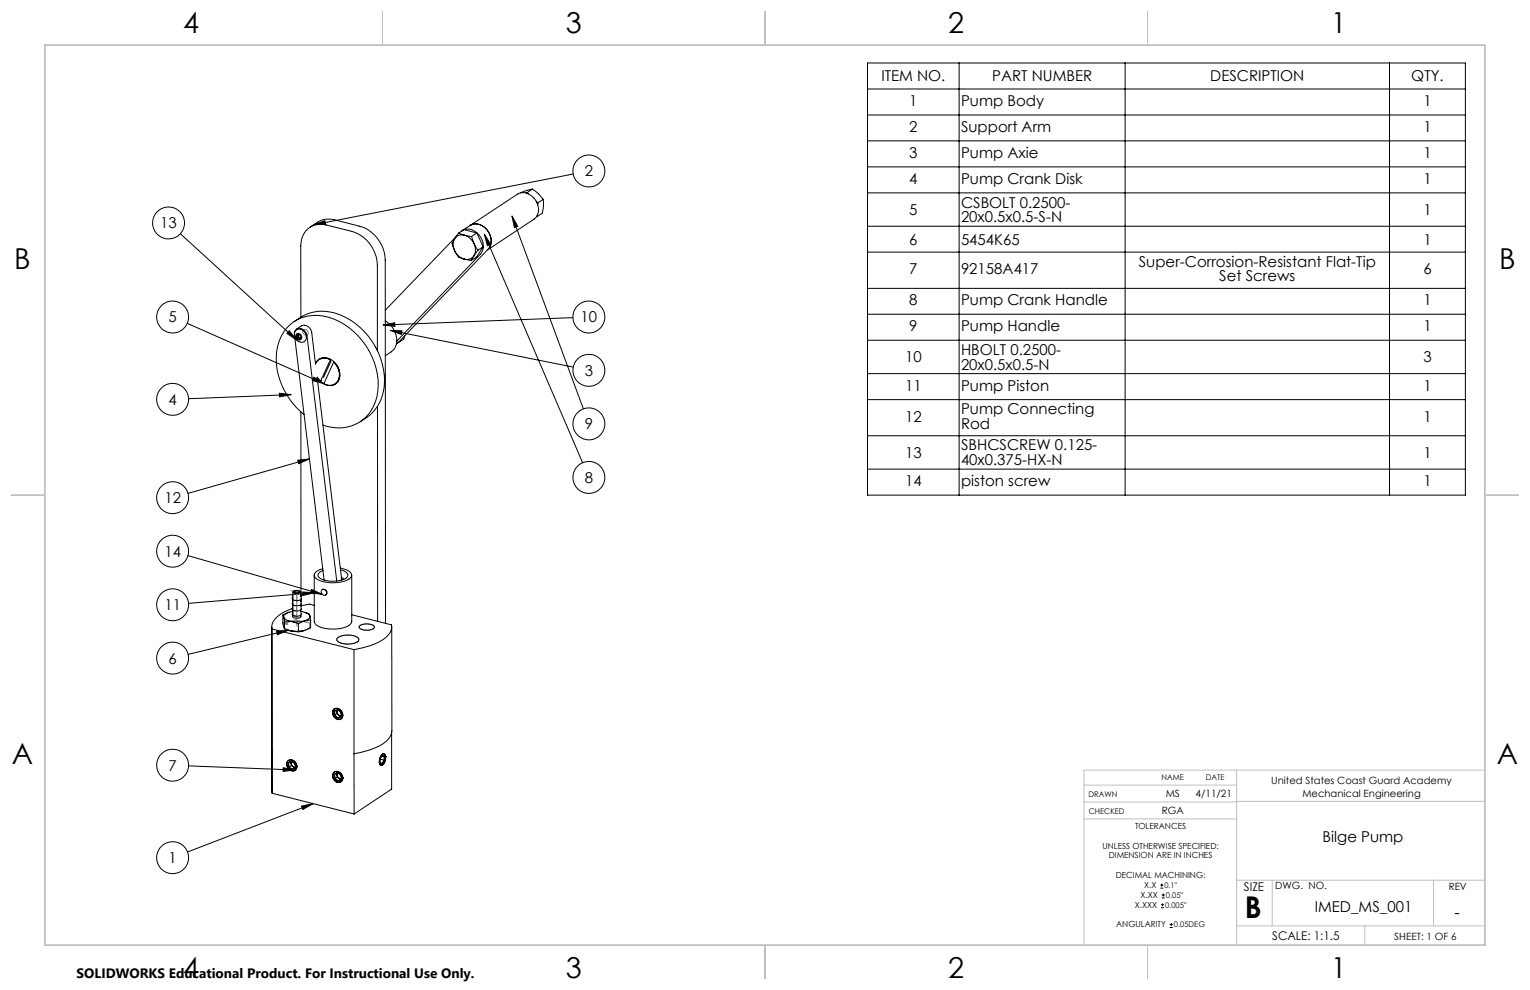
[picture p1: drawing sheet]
<svg xmlns="http://www.w3.org/2000/svg" width="432mm" height="279mm" viewBox="0 0 432 279" stroke-linecap="round" stroke-linejoin="round" font-family="sans-serif">
<g fill="none" stroke="#000" stroke-width=".28">
<path d="M244.8 17.8h168.8v121.9h-168.8zM270.7 17.8v121.9M317.5 17.8v121.9M392.1 17.8v121.9M244.8 25.1h168.8M244.8 32.5h168.8M244.8 39.8h168.8M148.8 54.4h-.4M148.8 54.4l.4 .3M150.2 53.4l1.7 1.3 1.4 1.6M150.2 53.4l-3.4 1M150.2 53.4l-1.4 1"/>
<path d="M151.3 56.8l.5 .5M151.8 57.3v.5M153.3 56.3l.1 1.9-.3 1.9-1.5 1M153.3 56.3l-1.5 1M161.8 49.1l-73.3 14.3M244.8 47.1h168.8M244.8 54.4h168.8M50.9 66l32.8 30M87.4 64.2a7.3 7.3 0 0 1 6.9-2.2l7.2 1.9a10.2 10.2 0 0 1 7.2 9.5l.1 102.5M88.5 63.4l3.2-1.1 .2 1zM128.3 70.7a4.1 4.1 0 0 0 2.7 2.4M128.3 70.7l1.1 1.8 1.6 .6"/>
<path d="M128.3 67.3a3.5 3.5 0 0 0 0 3.4M128.3 67.3l-.7 1.4 .7 2M128.7 66.9l-20 20.7M129.4 65.8l1.7 .6M129.4 65.8l-1.1 1.5M130.8 64.9l-.6 .4M131 64.8a4.5 4.5 0 0 1 4.6 2 4.5 4.5 0 0 1 0 5l-23.6 24.5M131 73.1l2 .4M131.1 66.4a2.42 2.42 0 0 0-2.8 .9M131.1 66.4a4.7 4.7 0 0 1 2.7 2.4M131.1 66.4l2 .3M132.7 63.6l13.3-8.8a4 4 0 0 1 5.6 2.6 3.6 3.6 0 0 1-.9 4.4l-13.1 8.7"/>
<path d="M132.7 63.6a3.6 3.6 0 0 1 4.6 1.1M132.7 63.6l-2.2 1.5M133.1 66.7l.7 2.1M133.8 72.2a2.47 2.47 0 0 1-2.8 .9M133.8 72.2l-.8 1.3M133.8 68.8l1.1 1.8M133.8 68.8a3.7 3.7 0 0 1 0 3.4M134.6 65.8l-1.5 .9M134.6 65.8l1.7 3.8M134.6 65.8l-3.6-1-1.6 1M134.9 70.6l-1.1 1.6M136.3 69.6l-1.4 1"/>
<path d="M136.3 69.6l-1.8 2.9-1.5 1M136.7 66.1l1.8 2.8-1 .4zM136.7 66.1l27.7 64.5M137.3 64.7a4.2 4.2 0 0 1 .5 5.6M137.3 64.7a4.3 4.3 0 0 1 .5 5.6M137.8 70.3l-25.3 26.3M144.5 61l1.6 2.9-.9 .3zM144.5 61l20.1 54.4M151.6 60.8v.3M151.6 61.1l-.2 .1M244.8 63.9h168.8M244.8 71.2h168.8"/>
<path d="M52.8 91.3l38.6 17M81.6 93.3l2.1 2.7-2.7-1.9zM83 90.8a12.5 12.5 0 0 1 14.5-1.3 20.3 20.3 0 0 1 10.6 21.3 12.1 12.1 0 0 1-6.4 8.2M83.1 94.1a1.55 1.55 0 0 1 1.1-1.4 1.55 1.55 0 0 1 1.8 .7l.6 1.4 8.4 69.2M83.1 94.9l8.4 68.8M83.3 93.5a1.89 1.89 0 0 1 2.1-.4 1.89 1.89 0 0 1 1.1 1.9 1.55 1.55 0 0 1-1.3 1.6 1.55 1.55 0 0 1-1.7-1l-.4-1.1zM83.6 94.3a.95 .95 0 0 1 1.4 .4 .95 .95 0 0 1-.6 1.3 1.15 1.15 0 0 1-.8-1.7zM83.7 92.9l1.3-.9a2.16 2.16 0 0 1 3 1.9l1 8.8a2.76 2.76 0 0 1 4.2-1.2M83.8 93l-.1 .1M83.8 95.3l.6 .4M84.1 94.7l.4 .6M84.1 94.4v.3"/>
<path d="M84.1 94.7l.1 .4M84.2 95.1l-.4 .2M84.2 95.1l.3 .2M84.2 94.3l-.1 .4M84.2 94.3l.6 .5 .1 .7-.5 .2M84.2 94.3l-.5 .3 .1 .7M84.5 95.3l.4 .1-.1 .1M84.5 95.3l.3 .2M84.8 95.5l-.4 .2M84.9 89.5v-20.1a5.6 5.6 0 0 1 7.2-5.9l7.2 1.8a10.3 10.3 0 0 1 7.2 9.6v24.1M86 96.3l-.1 .1M108.1 91.7l3.3-.6v1z"/>
<path d="M108.7 90.6a6.1 6.1 0 0 1 2.8 7.5 6.9 6.9 0 0 1-2.8 2.3M110.1 93.2l3.4 .2-.3 1zM110.1 93.2l51.7 10.4M112.4 96.7h.1M112.5 96.6l-.6 .4M112.5 96.6v.1M114.2 94.8l-.3 .9-1.4 1M161.7 89.6l-53.6 2.1M244.8 81.4h168.8M244.8 88.7h168.8M244.8 96h168.8M78.8 111l3.4 .4-3.3 .6z"/>
<path d="M82.2 111.4l-29 1.1M84.9 116.3v52.1M85.8 117a20.1 20.1 0 0 1-7.4-19.2 11.1 11.1 0 0 1 15.8-7.8 20.2 20.2 0 0 1 12.2 22 11.1 11.1 0 0 1-15.2 8M88.6 106.5l2.8 1.8-3.2-.9zM89 102.5a3.1 3.1 0 0 1 5.2-.4 4.5 4.5 0 0 1 1 5.8 3.6 3.6 0 0 1-5.7-1.3M90.1 101.5a2.87 2.87 0 0 1 3.2 0M90.5 107.6l-1-1.2 6.9 57.3M90.8 107.3l-.3 .3M93.2 101.5l-2.7 6.1M93.3 101.5h-.1M93.3 101.5v.1M93.4 101.9l-2.1 4.6"/>
<path d="M94.2 102.2a4 4 0 0 1 .4 6.1M94.2 102.2a4.2 4.2 0 0 1 .7 5.9 3 3 0 0 1-3.5 .2M94.2 102.2l-2.8 6.1M106.5 114.7l.1 60.6M244.8 105.4h168.8M244.8 112.8h168.8M84 129.9l3.3-.4-3 1.4zM87.3 129.5l-34.2 9.7M244.8 123h168.8M244.8 132.4h168.8M53.1 156.8l37.9 10.9M76.7 176.9l.1 47"/>
<path d="M76.8 177.5l23.1 5.8M76.8 177.5v46.4M78 178.2l3.4-.3-3.1 1.2zM79.8 173.6v2.1l.5 1.7M79.8 173.6l.3 .6M80.1 174.2a2.52 2.52 0 0 0 2.2 1.2M80.1 174.2l.2 1.1M80.3 177.4l2 .7M80.3 175.3l2 .1M80.3 175.3v2.1M81.3 177.8l1 .3M81.4 177.9l-28.3 6.8"/>
<path d="M81.6 172.8a1.47 1.47 0 0 0-1.5 1.4M81.6 172.8l-1.8 .8M82.3 175.4l1.9 .6M82.3 178.1l1.9 .1M82.5 171.7a8.9 8.9 0 0 0-5.7 4.3v1.5M82.6 172.6l-1 .2M82.6 173.6v.4a1.62 1.62 0 0 0 2.3 0v-.4M82.6 170.7l-.1 1.2a1.79 1.79 0 0 0 2.5 0l-.1-1.2M82.6 172.2l-.1 1.2a1.71 1.71 0 0 0 2.5 0l-.1-1.2M82.7 167l-.2 1.9a1.71 1.71 0 0 0 2.5 0l-.2-1.9M82.8 166.9l1-.3 .7 .2 .3 .2a1.53 1.53 0 0 1-2.1 0zM83 166.9l.8-.2 .7 .2a.88 .88 0 0 1-1.5 .1z"/>
<path d="M84.2 176v2.2M84.9 169.2l.1 1.2a1.73 1.73 0 0 1-2.5 0l.1-1.2M84.9 172.6a3.2 3.2 0 0 1 2.6 1.2M84.9 170.6v.4l2.4-.5 1.4 .4M84.9 169.1v.8M85.3 167.1l3.4 .2-3.3 .8zM85.9 177.9l-1.7 .3M85.9 175.2l-1.7 .8M85.9 175.2l-1.7 .3-1.9-.1M85.9 177.9a8 8 0 0 1-3.6 .2M86.1 172.8l.1 .1a1.11 1.11 0 0 1 1.3 .9M87.5 173.8a1.55 1.55 0 0 1-1.6 1.4"/>
<path d="M87.5 173.8l.2 1.2M87.7 175v2.1l-1.8 .8M87.7 175l-1.8 .2M87.9 166.4l3.1 1.3-3.3-.4zM88.7 162.3v13.1a2.8 2.8 0 0 0 2.7 1.9 9.5 9.5 0 0 0 7.5-1.2l.4-.7v-13.1M88.7 167.3l-35.5 3M90.9 166.4a.83 .83 0 0 1 1.2 .5 .83 .83 0 0 1-.7 1.1 .98 .98 0 0 1-.5-1.6zM91.1 166.3l-.1 .1a.91 .91 0 0 1 1.1 .3 .91 .91 0 0 1-.2 1.2M96 160.3l.9 .2a2.78 2.78 0 0 1 2.3 1.8 3 3 0 0 1-3 2 10.2 10.2 0 0 1-6.9-1 1.26 1.26 0 0 1-.6-1.3 1.26 1.26 0 0 1 1-1l1.4-.5M96.1 160.8l.5 .1a1.77 1.77 0 0 1 1.5 1.7 4 4 0 0 1-3.4 1.4 4.9 4.9 0 0 1-5-1.5 1.63 1.63 0 0 1 1.5-1.5M96.3 163l.7 .5M99.3 173.5l11.2 2.9a4.2 4.2 0 0 1-2.5 4.2 21.2 21.2 0 0 1-8.1 2.7"/>
<path d="M101.5 176.6a3.5 3.5 0 0 1 4.2 .3 2.54 2.54 0 0 1-3.2 .9 1.12 1.12 0 0 1-1.1-.9zM110.6 176.9v29.4a4.8 4.8 0 0 1-2.5 3.6l-3.6 1.7-4.6 1.1M94.4 200a1.48 1.48 0 0 0-.5 1.5M95.2 180.1a5.6 5.6 0 0 1 5.8-.1l.3 .6a4.5 4.5 0 0 1-5.1 .9 1.09 1.09 0 0 1-1-1.4zM99.9 183.3v29.4M53.2 216.1l30 1.2M79.9 216.7l3.3 .6-3.3 .4zM81.1 214.9a1.66 1.66 0 0 1 2.1-.1 1.66 1.66 0 0 1 .5 2.1 1.37 1.37 0 0 1-1.5 .7 1.37 1.37 0 0 1-1.1-1.2l-.2-.5zM81.2 214.8a1.64 1.64 0 0 1 2 .1 1.64 1.64 0 0 1 .4 2 1.41 1.41 0 0 1-1.5 .6 1.41 1.41 0 0 1-1.1-1.2v-1zM81.4 215.3l.1 1.2M81.5 216.5l1 .7M81.9 217.3l.3 .2"/>
<path d="M82.1 214.9l.1 .6M82.2 215.5l.5 .9M82.2 215.5v.5M82.2 214.9l1 .6M82.2 214.9h-.4l-.4 .4M82.2 214.9l-.8 .4M82.2 216l-.7 .5M82.2 216l.5 .4M82.3 214.9l-.1 .6M82.7 216.4l.6 .1M82.7 216.4l.5 .3M83.2 215.5l.1 1.2"/>
<path d="M83.2 216.7l-.7 .5M83.3 216.7l-.3 .4-.5 .1M83.3 216.7l-.8 .5M83.3 216.6l-.1 .1M94.3 200.2a1.7 1.7 0 0 1 2.1 .6 1.7 1.7 0 0 1-.3 2.2 1.89 1.89 0 0 1-1.8-.8 1.89 1.89 0 0 1 0-2zM94.3 200.1a1.72 1.72 0 0 1 2.1 .7 1.72 1.72 0 0 1-.3 2.2 1.79 1.79 0 0 1-1.9-.8 1.79 1.79 0 0 1 .1-2.1zM94.3 217.9a1.72 1.72 0 0 1 2.1 .7 1.72 1.72 0 0 1-.3 2.2 1.79 1.79 0 0 1-1.9-.8 1.79 1.79 0 0 1 .1-2.1zM94.4 218.6l.1 1.1M94.4 200.7v1.1M94.4 201.8l.4 .6 .5 .2M94.4 201.8l.9 .8M94.5 219.7l.3 .4 .7 .3"/>
<path d="M94.5 219.7l1 .7M95 218.2l.2 1.1M95.1 201.4l.5 .4M95.1 201.4l-.7 .4M95.1 200.4v1M95.2 218.2l.4 .1 .5 .5M95.2 218.2h-.5l-.3 .4M95.2 218.2l.9 .6M95.2 218.2l-.8 .4M95.2 219.3l-.7 .4M95.2 219.3l.5 .3M95.2 218.2l-.1 .7 .6 .7"/>
<path d="M95.2 200.4l-.1 .7 .5 .7M95.3 200.4h-.6l-.3 .3M95.3 200.4l.9 .8M95.3 200.4l-.9 .3M95.6 201.8l.7 .2M95.6 201.8l.4 .3M95.7 219.6l.6 .2M95.7 219.6l.5 .4M96 202.1l-.7 .5M96.1 218.8l.2 1.2M96.2 220l-.7 .4M96.2 202.3l-.4 .3h-.5"/>
<path d="M96.2 201.2v1.1M96.2 202.3l-.9 .3M96.2 202.1h-.2M96.3 220l-.5 .4h-.3M96.3 220l-.8 .4M96.3 219.9l-.1 .1M96.7 219.4a1.65 1.65 0 0 0-2.5-1.3 1.86 1.86 0 0 0 .9 2.7M96.7 219.4l-.1 .7a1.22 1.22 0 0 1-1.5 .7M96.7 219.4l.2 .1M99.9 212.7v17M107.1 215.3l.2-1.6a1.07 1.07 0 0 1 1.1-.9 2.21 2.21 0 0 1 0 2.6M107.1 215.3l.4 .5h.4"/>
<path d="M107.1 215.2v.1M107.1 215.5l.5 .4 .3-.1M107.4 215.3l.3 .3 .2-.1M107.4 215.3l.5 .2M107.4 214.3h.1M107.4 214.3l1.1 .3M107.4 214.2v.1M107.9 212.9l.3-.2a1.4 1.4 0 0 1 .5 2.2 1.19 1.19 0 0 1-1.3 1 2.6 2.6 0 0 1 .5-3zM107.9 213.3l.6 .2M107.9 213.3a2.02 2.02 0 0 0-.5 2M107.9 213.3l.4-.1 .2 .3M107.9 213.3l-.1 .1"/>
<path d="M108.4 215.4l-.5 .4M108.4 215.4l-.1 .2M108.5 214.6l-.6 .9M108.5 213.5v1.1M108.5 213.5l-.1 .5 .1 .6M108.8 213.5h.1M110.5 206.9v15.8l-10.6 7M76.8 223.9l23.1 5.8M85.1 227.5l3.3-.7-2.9 1.7zM88.4 226.8l-35.5 13.7M94.8 220.6l.3 .2M96.2 220.6h.1"/>
<path d="M327.5 250.6h.8M327.5 249.8h.8M327.7 256.2h.8M327.7 255.3h.8M327.9 249.4v.8M327.9 253.4h.8M327.9 252.6h.8M328.1 255v.8M328.3 252.2v.8M330.1 261.8h.9M330.1 260.9h.9M330.6 260.5v.8"/>
<circle cx="166.2" cy="48.3" r="4.5"/>
<circle cx="47.6" cy="62.9" r="4.5"/>
<circle cx="48.7" cy="89.5" r="4.5"/>
<circle cx="166.2" cy="89.5" r="4.5"/>
<circle cx="48.7" cy="112.7" r="4.5"/>
<circle cx="166.2" cy="119.6" r="4.5"/>
<circle cx="166.2" cy="104.5" r="4.5"/>
<circle cx="166.2" cy="134.7" r="4.5"/>
<circle cx="48.7" cy="155.6" r="4.5"/>
<circle cx="48.7" cy="140.4" r="4.5"/>
<circle cx="48.7" cy="170.7" r="4.5"/>
<circle cx="48.7" cy="185.7" r="4.5"/>
<circle cx="48.7" cy="216" r="4.5"/>
<circle cx="48.7" cy="242" r="4.5"/>
</g>
<path d="M85.7 93.1a.84 .84 0 0 1 1.2 .4 .84 .84 0 0 1-.6 1.1 .95 .95 0 0 1-.6-1.5zM79.8 176l3.5-1 3.9 .7 .5 1.7-3.5 1-3.9-.7zM80.6 175.9l.4-.2v.5zM82.8 166.9l.9 .1v7l-.9-.2zM101.5 176.6a3.5 3.5 0 0 1 4.2 .3 2.77 2.77 0 0 1-3.4 .8l-.9-.5-.1-.3zM95.2 180a5.6 5.6 0 0 1 6 .2v.1a1.42 1.42 0 0 1-1.6 1.3 5.4 5.4 0 0 1-4.5-.8l-.1-.4zM81.1 214.9a1.66 1.66 0 0 1 2-.1 1.66 1.66 0 0 1 .7 1.8 1.32 1.32 0 0 1-1.2 1 1.32 1.32 0 0 1-1.4-.9l-.3-.8zM94.2 200.3a1.68 1.68 0 0 1 2.2 .5 1.68 1.68 0 0 1-.3 2.2 1.84 1.84 0 0 1-1.9-.7 1.84 1.84 0 0 1 0-2zM107.6 213.1a.67 .67 0 0 1 .9-.3 .67 .67 0 0 1 .3 .9 1.95 1.95 0 0 1-1.3 2.3 2.45 2.45 0 0 1 .1-2.9z" fill="none" stroke="#808080" stroke-width=".28"/>
<path d="M81.4 177.8a1.12 1.12 0 0 1-1.1-1.6 6.5 6.5 0 0 1 7 0 1.16 1.16 0 0 1-1.2 1.7 8.2 8.2 0 0 1-4.7-.1" fill="none" stroke="#808080" stroke-width=".28" stroke-dasharray="15.2 1.3 1.3 1.3" stroke-dashoffset="8.6" stroke-linecap="butt"/>
<g fill="none" stroke="#c0c0c0" stroke-width=".28">
<path d="M108 3.2v9.5M215.9 3.2v9.5M323.8 3.2v9.5M3.1 139.7h9.6M419.1 139.7h9.5M349 217.3v49.4M419.1 217.3h-113.2v49.4M305.9 231.1h43.1M305.9 226.3h43.1M305.9 221.6h43.1M349 226.2h70.1M349 248.4h70.1"/>
<path d="M359.1 248.4v12.9M404.6 248.4v12.9M215.9 266.7v9.6M323.8 266.7v9.6M349 261.3h70.1M385.2 261.3v5.4"/>
</g>
<path d="M12.7 12.7h406.4v254h-406.4z" fill="none" stroke="#c0c0c0" stroke-width=".5"/>
<path d="M80.6 175.9h.4M80.6 175.9v.2M80.8 176.1v-.3M81 175.7v.5M82.1 166.7l3.2 .6M82.6 168.8h.2M82.8 166.9l-.2 1.9" fill="none" stroke="#808080" stroke-width=".28" stroke-dasharray="15.2 1.3 1.3 1.3"/>
<path d="M83.8 176.7v-9.7" fill="none" stroke="#808080" stroke-width=".28" stroke-dasharray="15.2 1.3 1.3 1.3" stroke-dashoffset="12.3"/>
<path d="M88.5 63.4l3.2-1.1 .2 1zM108.1 91.7l3.3-.6v1zM110.1 93.2l3.4 .2-.3 1zM144.5 61l1.6 2.9-.9 .3zM136.7 66.1l1.8 2.8-1 .4zM85.1 227.5l3.3-.7-2.9 1.7zM79.9 216.7l3.3 .6-3.3 .4zM78 178.2l3.4-.3-3.1 1.2zM85.3 167.1l3.4 .2-3.3 .8zM87.9 166.4l3.1 1.3-3.3-.4zM84 129.9l3.3-.4-3 1.4zM81.6 93.3l2.1 2.7-2.7-1.9zM88.6 106.5l2.8 1.8-3.2-.9zM78.8 111l3.4 .4-3.3 .6z" fill="#000"/>
<text font-size="8.5" x="351.3" y="259">B</text>
<g font-size="8.1">
<text x="51.7" y="9.3">4</text>
<text x="159.7" y="9.3">3</text>
<text x="267.6" y="9.3">2</text>
<text x="375.6" y="9.3">1</text>
<text x="4" y="76">B</text>
<text x="423.1" y="76">B</text>
<text x="3.3" y="215.7">A</text>
<text x="422.4" y="215.7">A</text>
<text x="51.7" y="276">4</text>
<text x="159.7" y="276">3</text>
<text x="267.6" y="276">2</text>
<text x="375.6" y="276">1</text>
</g>
<text font-size="4.7" x="410.5" y="259.1">-</text>
<g font-size="4.2">
<text x="248.7" y="23">ITEM NO.</text>
<text x="280" y="23">PART NUMBER</text>
<text x="341.6" y="23">DESCRIPTION</text>
<text x="398.3" y="23">QTY.</text>
<text x="256.6" y="29.9">1</text>
<text x="271.2" y="29.9">Pump Body</text>
<text x="401.7" y="29.9">1</text>
<text x="256.6" y="37.2">2</text>
<text x="271.2" y="37.2">Support Arm</text>
<text x="401.7" y="37.2">1</text>
<text x="256.6" y="44.6">3</text>
<text x="271.2" y="44.6">Pump Axie</text>
<text x="401.7" y="44.6">1</text>
<text x="165" y="49.8">2</text>
<text x="256.6" y="51.9">4</text>
<text x="271.2" y="51.9">Pump Crank Disk</text>
<text x="401.7" y="51.9">1</text>
<text x="271.2" y="58.6">CSBOLT 0.2500-</text>
<text x="45.2" y="64.5">13</text>
<text x="256.6" y="60.6">5</text>
<text x="271.2" y="62.7">20x0.5x0.5-S-N</text>
<text x="401.7" y="60.6">1</text>
<text x="256.6" y="69">6</text>
<text x="271.2" y="69">5454K65</text>
<text x="401.7" y="69">1</text>
<text x="256.6" y="77.4">7</text>
<text x="271.2" y="77.4">92158A417</text>
<text x="321.4" y="75.3">Super-Corrosion-Resistant Flat-Tip</text>
<text x="401.7" y="77.4">6</text>
<text x="344.1" y="79.4">Set Screws</text>
<text x="256.6" y="86.2">8</text>
<text x="271.2" y="86.2">Pump Crank Handle</text>
<text x="401.7" y="86.2">1</text>
<text x="47.6" y="91">5</text>
<text x="163.9" y="91">10</text>
<text x="256.6" y="93.5">9</text>
<text x="271.2" y="93.5">Pump Handle</text>
<text x="401.7" y="93.5">1</text>
<text x="271.2" y="100.2">HBOLT 0.2500-</text>
<text x="165" y="106.1">3</text>
<text x="255.4" y="102.2">10</text>
<text x="271.2" y="104.3">20x0.5x0.5-N</text>
<text x="401.7" y="102.2">3</text>
<text x="255.4" y="110.2">11</text>
<text x="271.2" y="110.2">Pump Piston</text>
<text x="401.7" y="110.2">1</text>
<text x="47.6" y="114.3">4</text>
<text x="255.4" y="119">12</text>
<text x="271.2" y="116.9">Pump Connecting</text>
<text x="401.7" y="119">1</text>
<text x="165" y="121.2">9</text>
<text x="271.2" y="121">Rod</text>
<text x="255.4" y="129.2">13</text>
<text x="271.2" y="127.1">SBHCSCREW 0.125-</text>
<text x="271.2" y="131.2">40x0.375-HX-N</text>
<text x="401.7" y="129.2">1</text>
<text x="165" y="136.3">8</text>
<text x="255.4" y="137.2">14</text>
<text x="271.2" y="137.2">piston screw</text>
<text x="401.7" y="137.2">1</text>
<text x="46.4" y="142">12</text>
<text x="46.4" y="157.1">14</text>
<text x="46.4" y="172.2">11</text>
<text x="47.6" y="187.3">6</text>
<text x="47.6" y="217.5">7</text>
<text x="373.3" y="237.6">Bilge Pump</text>
<text x="47.6" y="243.6">1</text>
<text x="371.1" y="257.3">IMED_MS_001</text>
</g>
<text font-size="3.8" x="21.6" y="276">SOLIDWORKS Educational Product. For Instructional Use Only.</text>
<g font-size="3.4">
<text x="351.1" y="251.6">SIZE</text>
<text x="359.1" y="265.2">SCALE: 1:1.5</text>
</g>
<g font-size="2.8">
<text x="358.8" y="221.1">United States Coast Guard Academy</text>
<text x="329" y="224.8">MS</text>
<text x="337.4" y="224.8">4/11/21</text>
<text x="367.6" y="225">Mechanical Engineering</text>
<text x="327.9" y="229.7">RGA</text>
<text x="359.9" y="251">DWG. NO.</text>
<text x="408.9" y="251.1">REV</text>
<text x="393.5" y="265.2">SHEET: 1 OF 6</text>
</g>
<g font-size="2.4">
<text x="320.3" y="233.9">TOLERANCES</text>
<text x="311.2" y="239.5">UNLESS OTHERWISE SPECIFIED:</text>
<text x="312.9" y="242.3">DIMENSION ARE IN INCHES</text>
<text x="314.9" y="247.8">DECIMAL MACHINING:</text>
<text x="322.9" y="250.6">X.X</text>
<text x="320.3" y="256.2">X.XXX</text>
<text x="321.9" y="253.4">X.XX</text>
<text x="315" y="261.7">ANGULARITY</text>
</g>
<g font-size="2.2">
<text x="327.8" y="220.1">NAME</text>
<text x="340.3" y="220.2">DATE</text>
<text x="307.2" y="224.9">DRAWN</text>
<text x="307.3" y="229.8">CHECKED</text>
<text x="328.6" y="250.6">0.1&quot;</text>
<text x="328.8" y="256.2">0.005&quot;</text>
<text x="329" y="253.4">0.05&quot;</text>
<text x="331.3" y="261.7">0.05DEG</text>
</g>
</svg>
